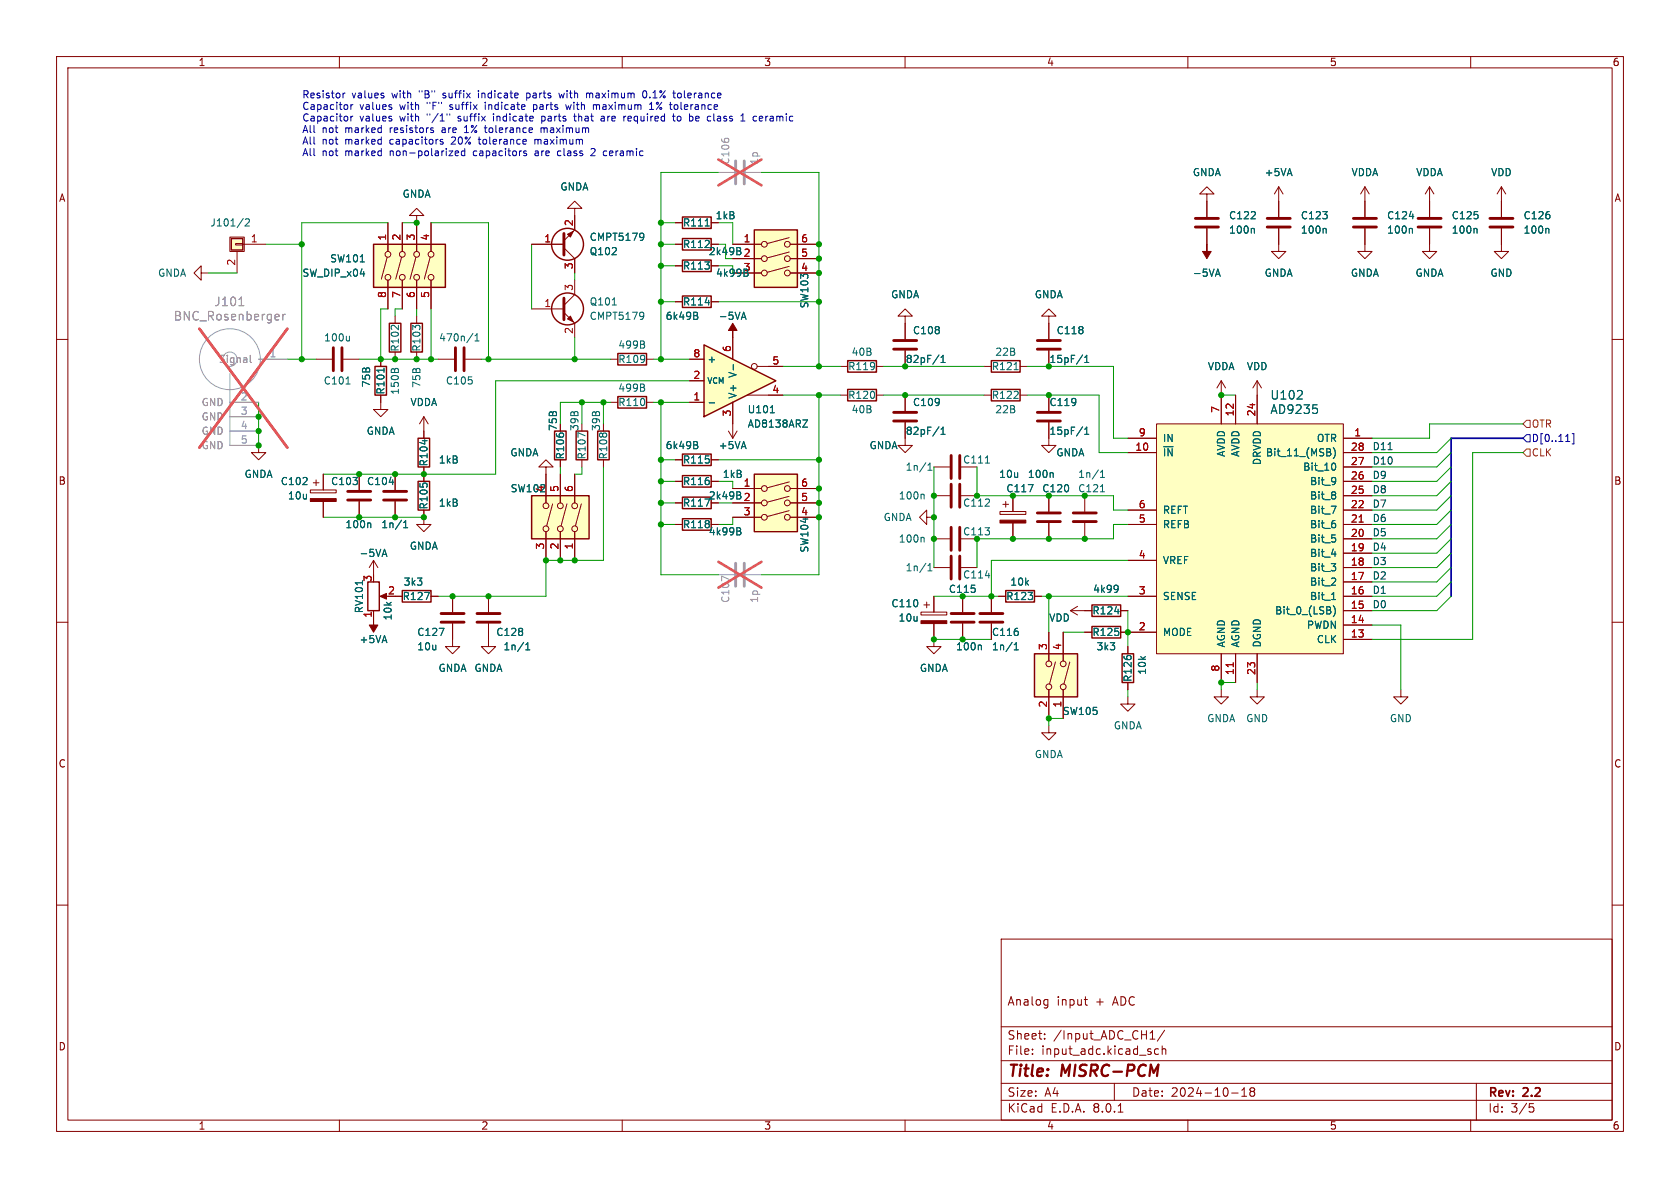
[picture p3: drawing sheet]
<svg xmlns="http://www.w3.org/2000/svg" width="297mm" height="210mm" viewBox="0 0 297 210" stroke-linecap="round" stroke-linejoin="round" font-family="sans-serif">
<g fill="none" stroke="#840000" stroke-width=".18">
<path d="M10 10h277v190h-277zM12 12h273v186h-273zM60 10v2M110 10v2M160 10v2M210 10v2M260 10v2M10 60h2M35.6 48.3v-1.3l-1.3 1.3 1.3 1.2v-1.2h1.2M69.8 55.9v1.3M73.7 55.9v1.3M160 55.9h1.3l-1.3-1.3-1.3 1.3h1.3v4"/>
<path d="M226.1 43.2v1.3h1.2l-1.2 1.2-1.3-1.2h1.3M285 60h2M69.8 62.2v1.3M73.7 62.2v1.3M74.9 73.7l-.7 1.2M74.9 73.7v3.8M74.9 73.7l.8 1.2M148.6 69.9h1.3M148.6 64.8h1.3M154.9 69.9h1.3M154.9 64.8h1.3M160 74.7v4h1.3l-1.3 1.3-1.3-1.3h1.3"/>
<path d="M160 62v2.8M160 69.9v2.7M222.2 67.3l-.7 1.3M222.2 67.3v2.6M222.2 67.3l.8 1.3M74.9 82.6v1.2M96.5 82.6h-1.3l1.3-1.3 1.3 1.3h-1.3v1.2M165.1 82.6h2.8M165.1 87.6h2.8M169.9 87.6h2.8M191.8 87.6v2.8M191.8 92.5v2.8"/>
<path d="M10 110h2M162.8 108.2h4.6v.5h-4.6zM163.3 106.9h1M163.8 106.4v1M165.1 110.2v4.1h1.3l-1.3 1.3-1.3-1.3h1.3M165.1 105.4v2.8M170.2 105.4v2.8M170.2 110.2v2.8M191.8 111.8h1.2M198.1 111.8h1.3M285 110h2M185.4 128.3v1.2h1.3l-1.3 1.3-1.3-1.3h1.3"/>
<path d="M10 160h2M285 160h2M177 166h108v32h-108zM185.1 176.7l.1 .1M185.2 176.7v1.2l-.1 .2M185.2 177.6l-.1 .1M191.7 176.7h.5M192 177.6l.2 .1M60 198v2M110 198v2M160 198v2M177 194.5h108"/>
<path d="M177 191.5h108M177 187.5h108M177 181.5h108M182.5 186.3v.1M182.5 185.5v.1M184.7 183.6v.1M184.7 182.8v.1M197 191.5v3M197.7 196.6h.8M203.3 183.7h.9M203.6 182.4l.1-.2v1.5M204.8 185.5l-.4-.1-.3 .3v.4l.1 .2h.6"/>
<path d="M205.5 185.5l.2-.1 .3 .1 .1 .9M205.5 184.9v1.5M205.9 182.1l-1.3 2M210 198v2M217.7 193.2h1.2M219.5 193.8h.9M219.5 192.7l.5-.4v1.5M221.2 192.9l-.2 .3v.3l.2 .3 .5-.1 .1-.2-.1-.4-.2-.2M221.2 192.9l-.2-.2 .2-.4 .5 .1 .1 .2-.3 .3M221.2 192.9h.3M260 198v2M261 191.5v6.5"/>
<path d="M270.4 195.1h.7M270.5 195.7h.4l.3 .3-.2 .5-.5 .1"/>
</g>
<path d="M68.8 57.2h2.1v5h-2.1zM72.6 57.2h2.1v5h-2.1zM73.9 77.5h2v5.1h-2zM149.9 68.8h5v2.1h-5zM149.9 63.8h5v2h-5zM193 110.7h5.1v2.1h-5.1z" fill="none" stroke="#840000" stroke-width=".25"/>
<path d="M158 61.7h4.1M158 60.2h4.1M158 74.4h4.1M158 72.9h4.1M168.1 80.5v4.1M168.1 85.6v4.1M169.7 80.5v4.1M169.7 85.6v4.1M189.7 92.2h4.1M189.7 90.7h4.1M168.1 110h4.1M168.1 108.5h4.1" fill="none" stroke="#840000" stroke-width=".51"/>
<g fill="none" stroke="#006464" stroke-width=".18">
<path d="M215 48.5h.6M215.3 47.6l.4 1.2M69.3 65.2h.3M69.8 65.2l.2-.1 .4 .1M75.1 77.7v.8M166 62.7l-1.1 1.7M166 75.4l-1.1 1.7M166.4 64.1h.7M166.4 63.2l.3-.4v1.3M166.4 75.9l.3-.4v1.3M166.4 76.8h.7M163.2 87.4l.2 .1v.7"/>
<path d="M164 83.1h.8M164 82.2l.4-.3v1.2M174.2 81.9h.7M194.5 86.9h.8M194.5 84.4h.8M194.5 83.5l.4-.4v1.3M173.3 114l.2 .2v.7"/>
</g>
<g fill="#840000" stroke="#840000" stroke-width=".18">
<path d="M213.4 43.2v1.3h.7l-.7 1.2-.8-1.2h.8z"/>
<path d="M162.8 109.7h4.6v.5h-4.6z"/>
</g>
<path d="M204.5 74.9h33v40.7h-33z" fill="#ffffc2"/>
<g fill="none" stroke="#840000" stroke-width=".18">
<path d="M174 64.8h1.3M174 69.9h1.3M180.3 64.8h1.3M180.3 69.9h1.3M199.4 77.5h5.1M204.5 74.9h33v40.7h-33zM215.9 67.3v7.6M215.9 67.3l-.8 1.3M215.9 67.3l.8 1.3M218.4 69.9v5M222.2 69.9v5M237.5 77.5h5.1"/>
<path d="M163.8 91.4v-1.2l-1.2 1.2 1.2 1.3v-1.3h1.3M199.4 80h5.1M199.4 92.7h5.1M199.4 90.2h5.1M199.4 99.1h5.1M237.5 80h5.1M237.5 97.8h5.1M237.5 95.3h5.1M237.5 92.7h5.1M237.5 90.2h5.1M237.5 87.6h5.1M237.5 85.1h5.1"/>
<path d="M237.5 82.6h5.1M86.4 110.2v4.1h-1.3l1.3 1.3 1.2-1.3h-1.2M86.4 105.4v2.8M176.5 105.4h1.3M182.9 105.4h1.2M189.2 108h3.8M189.2 108l1.3 .7M190.5 107.2l-1.3 .8M198.1 108h1.3M199.4 105.4h5.1M199.4 111.8h5.1M199.4 114.3v1.3"/>
<path d="M215.9 115.6v5.1M218.4 115.6v5.1M222.2 115.6v5.1M237.5 113h5.1M237.5 110.5h5.1M237.5 108h5.1M237.5 105.4h5.1M237.5 102.9h5.1M237.5 100.3h5.1M199.4 120.7v1.2M222.2 121.9v1.3h1.3l-1.3 1.3-1.2-1.3h1.2M247.6 121.9v1.3h1.3l-1.3 1.3-1.2-1.3h1.2"/>
</g>
<g fill="none" stroke="#006464" stroke-width=".18">
<path d="M179.3 65.3h.7M205.7 79h1.7M229.3 70.5h.9M230.2 69.2v.5M232.1 71.6h.8M232.8 72.2l.1 .2-.1 .6M235.2 80l.1 .2-.1 .3M235.2 79.4v.4M235.7 79.1a1.46 1.46 0 0 1 0 2M235.3 99.6h.8l-.4 .5M235.3 89.5h.9l-.6 1.2M235.4 97.9h.8"/>
<path d="M235.5 94.6h.6M235.8 81.9a.79 .79 0 0 1 0 1.2M236 84.5h.1a1.07 1.07 0 0 1-.1 1M236 95.1l.1 .2-.1 .5M236.1 87.1v.3M236.1 87.6v.5M236.1 92.6v.6M236.1 84.9l-.1 .2M92.9 114.9h.8M92.9 114l.4-.4v1.3M197.1 108.1h.7M197.4 103.4l.2 .2a1.07 1.07 0 0 1-.1 1"/>
<path d="M197.7 104l-.3 .2M235.4 106h.7M235.7 107.1a1.46 1.46 0 0 1 0 1.9M236 102.2l.1 .2v.3l-.8 .7h.8M236.1 100.2v.6"/>
</g>
<path d="M240.3 92.3h.7M218 117.1v.8" fill="none" stroke="#a90000" stroke-width=".18"/>
<path d="M175.3 63.8h5v2h-5zM175.3 68.8h5v2.1h-5zM177.8 104.4h5.1v2h-5.1zM193 106.9h5.1v2.1h-5.1zM198.4 115.6h2v5.1h-2z" fill="none" stroke="#840000" stroke-width=".25"/>
<path d="M84.3 110h4.1M84.3 108.5h4.1" fill="none" stroke="#840000" stroke-width=".51"/>
<path d="M124.5 61l12.7 6.3-12.7 6.4z" fill="#ffffc2"/>
<g fill="none" stroke="#840000" stroke-width=".18">
<path d="M241.3 33l-.8 1.3M241.3 33v2.6M241.3 33l.8 1.3M252.7 35.6v2.8M265.4 33l-.7 1.3M265.4 33v2.6M265.4 33l.8 1.3M129.5 59.7v3.8M241.3 43.2v1.3h1.3l-1.3 1.2-1.3-1.2h1.3M252.7 40.4v2.8M265.4 43.2v1.3h1.3l-1.3 1.2-1.2-1.2h1.2M107.9 71.1h1.3"/>
<path d="M107.9 63.5h1.3M114.3 71.1h1.3M114.3 63.5h1.3M121.9 71.1h2.6M121.9 67.3h2.6M121.9 63.5h2.6M129.5 71.1v3.8M132.1 69.9h6.3M133.9 64.8h4.5"/>
<circle cx="133.4" cy="64.8" r=".51"/>
</g>
<path d="M109.2 70.1h5.1v2h-5.1zM109.2 62.5h5.1v2h-5.1zM124.5 61l12.7 6.3-12.7 6.4z" fill="none" stroke="#840000" stroke-width=".25"/>
<path d="M260.9 40.4l.2 .2v.6M113.8 68.6l.2 .1-.2 .4M113.8 60.9l.2 .2-.2 .4M113.8 68v.4M113.8 60.4v.4M125.4 71.2h.9M129.6 64.4v1M136.2 73h.7M141.9 74.2h.9l-.9 1.3h.9" fill="none" stroke="#006464" stroke-width=".18"/>
<path d="M250.7 38.6h4.1M250.7 40.1h4.1" fill="none" stroke="#840000" stroke-width=".51"/>
<path d="M94 87.6h10.1v7.7h-10.1z" fill="#ffffc2"/>
<g fill="none" stroke="#840000" stroke-width=".18">
<path d="M241.3 35.6v2.8M252.7 33l-.7 1.3M252.7 33v2.6M252.7 33l.8 1.3M265.4 35.6v2.8M241.3 40.4v2.8M252.7 43.2v1.3h1.3l-1.3 1.2-1.2-1.2h1.2M265.4 40.4v2.8M77.5 63.5h2.8M82.3 63.5h2.8M96.5 83.8v5.1M96.5 94v5.1"/>
<path d="M97.7 89.1l-1.1 3.9M99.1 81.3v1.3M99.1 83.8v5.1M99.1 94v5.1M100.2 89.1l-1 3.9M101.6 83.8v5.1M101.6 94v5.1M102.8 89.1l-1.1 3.9M176.8 90.4h4.6v.5h-4.6zM177.3 89.2h1M177.8 88.6v1.1M179.1 87.6v2.8"/>
<path d="M179.1 92.5v2.8M185.4 87.6v2.8M185.4 92.5v2.8M199.4 123.2v1.3h1.3l-1.3 1.2-1.3-1.2h1.3M215.9 121.9v1.3h1.3l-1.3 1.3-1.3-1.3h1.3"/>
<circle cx="96.5" cy="93.5" r=".51"/>
<circle cx="96.5" cy="89.4" r=".51"/>
<circle cx="99.1" cy="93.5" r=".51"/>
<circle cx="99.1" cy="89.4" r=".51"/>
<circle cx="101.6" cy="89.4" r=".51"/>
<circle cx="101.6" cy="93.5" r=".51"/>
</g>
<path d="M98 76.2h2.1v5.1h-2.1zM94 87.6h10.1v7.7h-10.1z" fill="none" stroke="#840000" stroke-width=".25"/>
<path d="M239.3 38.6h4M263.4 38.6h4.1M239.3 40.1h4M263.4 40.1h4.1M80.5 61.5v4M82 61.5v4M183.4 92.2h4.1M183.4 90.7h4.1" fill="none" stroke="#840000" stroke-width=".51"/>
<path d="M249.2 38.3h.7M83.6 58.9l-1.1 1.7M84 59.4l.3-.4v1.3M249.5 40.4l.2 .2v.6M273.6 40.4l.2 .2v.6M84 60.3h.7M181.8 85.7h.8l-.5 1.2M186 83.6l.2 .1v.7" fill="none" stroke="#006464" stroke-width=".18"/>
<path d="M176.8 91.9h4.6v.6h-4.6z" fill="#840000" stroke="#840000" stroke-width=".18"/>
<path d="M182.9 115.6h7.6v7.6h-7.6z" fill="#ffffc2"/>
<g fill="none" stroke="#840000" stroke-width=".18">
<path d="M213.4 34.3h1.2l-1.2-1.3-1.3 1.3h1.3v4.1M226.1 33v5.4M226.1 33l-.8 1.3M226.1 33l.7 1.3M185.4 55.9h1.3l-1.3-1.3-1.3 1.3h1.3v4M213.4 40.4v2.8M226.1 40.4v2.8M67.3 71.1v1.3h1.3l-1.3 1.3-1.3-1.3h1.3M185.4 74.7v4h1.3l-1.3 1.3-1.3-1.3h1.3M185.4 62v2.8M185.4 69.9v2.7M66 99.1l-.7 1.2"/>
<path d="M66 99.1v2.5M66 99.1l.8 1.2M69.8 83.8v2.8M69.8 88.6v2.8M74.9 90.2v2.5h1.3l-1.3 1.3-1.2-1.3h1.2M74.9 83.8v1.3M102.9 81.3v1.3M165.1 95.3h2.8M66 108v1.2M67.6 105.4h1M69.8 105.4h1.3M76.2 105.4h1.3"/>
<path d="M80 110.2v4.1h-1.3l1.3 1.3 1.3-1.3h-1.3M80 105.4v2.8M165.1 100.3h2.8M169.9 100.3h2.8M175.3 105.4v2.8M175.3 110.2v2.8M185.4 111.8v5M186.6 117l-1.1 3.9M188 111.8v5M189.1 117l-1 3.9M185.4 121.9v5.1M188 121.9v5.1"/>
<circle cx="185.4" cy="117.3" r=".51"/>
<circle cx="188" cy="117.3" r=".51"/>
<circle cx="185.4" cy="121.4" r=".51"/>
<circle cx="188" cy="121.4" r=".51"/>
</g>
<path d="M101.9 76.2h2v5.1h-2zM73.9 85.1h2v5.1h-2zM65 102.9h2.1v5.1h-2.1zM71.1 104.4h5.1v2h-5.1zM182.9 115.6h7.6v7.6h-7.6z" fill="none" stroke="#840000" stroke-width=".25"/>
<g fill="none" stroke="#840000" stroke-width=".51">
<path d="M211.3 38.6h4.1M224 38.6h4.1M211.3 40.1h4.1M224 40.1h4.1M183.4 74.4h4.1M183.4 72.9h4.1M183.4 61.7h4.1M183.4 60.2h4.1M67.8 88.4h4.1M67.8 86.9h4.1M168.1 93.2v4.1M168.1 98.3v4.1"/>
<path d="M169.7 93.2v4.1M169.7 98.3v4.1M78 110h4M78 108.5h4M173.2 110h4.1M173.2 108.5h4.1"/>
</g>
<g fill="none" stroke="#006464" stroke-width=".18">
<path d="M221.6 40.4l.2 .2v.6M234.3 40.4l.2 .2v.6M103.4 77l-1.2-.5v.8M191.4 75.4l-1.1 1.7M191.4 62.7l-1.1 1.7M191.8 76.8h.7M191.8 63.2l.3-.4v1.3M191.8 75.9l.3-.4v1.3M191.8 64.1h.7M67.7 98h.6M68 97.1l.4 1.3M68.8 85.2h.8"/>
<path d="M71.4 93.3h.7M71.4 92.4l.3-.4v1.3M163.2 95l.2 .2v.6M75.1 104.7h.8l-.5 1.3M77.6 111.1h.9l-.6 1.2M164 100.9h.8M164 100l.4-.4v1.3M174.2 101.8h.8M179.3 114.9h.7M179.3 114l.4-.4v1.3"/>
</g>
<g fill="#840000" stroke="#840000" stroke-width=".18">
<path d="M67.2 105.4l1.1-.5v1z"/>
<path d="M66 109.2v1.3h.8l-.8 1.3-.7-1.3h.7z"/>
</g>
<path d="M133.3 40.6h7.7v10.2h-7.7z" fill="#ffffc2"/>
<g fill="none" stroke="#840000" stroke-width=".18">
<path d="M129.5 43.2h5.1M129.5 45.7h5.1M129.5 48.3h5.1M139.5 47.1l-3.9 1M139.5 44.6l-3.9 1M139.5 42l-3.9 1.1M139.7 43.2h5.1M139.7 45.7h5.1M139.7 48.3h5.1"/>
<circle cx="135.1" cy="43.2" r=".51"/>
<circle cx="135.1" cy="48.3" r=".51"/>
<circle cx="135.1" cy="45.7" r=".51"/>
<circle cx="139.2" cy="48.3" r=".51"/>
<circle cx="139.2" cy="43.2" r=".51"/>
<circle cx="139.2" cy="45.7" r=".51"/>
</g>
<path d="M133.3 40.6h7.7v10.2h-7.7z" fill="none" stroke="#840000" stroke-width=".25"/>
<path d="M129.5 57.2l.8 1.2h-.8v1.3v-1.3h-.7z" fill="#840000" stroke="#840000" stroke-width=".18"/>
<path d="M131.2 56.1h.6M131.5 55.2l.4 1.3" fill="none" stroke="#006464" stroke-width=".18"/>
<path d="M133.3 83.8h7.7v10.2h-7.7z" fill="#ffffc2"/>
<g fill="none" stroke="#840000" stroke-width=".18">
<path d="M73.7 38.1h-1.3l1.3-1.3 1.2 1.3h-1.2v1.3M101.6 36.8h-1.3l1.3-1.2 1.3 1.2h-1.3v3.8l-1.9 1.9M119.4 39.4h1.2M125.7 39.4h1.3M94 54.6h5.7M94 43.2h5.7M99.7 55.2l1.9 2v2.5M99.7 43.8l1.9 1.9v2.6M101.6 49.5v2.6l-1.9 1.9M119.4 53.3h1.2M119.4 43.2h1.2M125.7 53.3h1.3"/>
<path d="M125.7 43.2h1.3M129.5 86.4h5.1M129.5 88.9h5.1M129.5 91.4h5.1M139.5 90.3l-3.9 1M139.5 87.7l-3.9 1.1M139.5 85.2l-3.9 1M139.7 86.4h5.1M139.7 88.9h5.1M139.7 91.4h5.1"/>
<circle cx="135.1" cy="91.4" r=".51"/>
<circle cx="135.1" cy="88.9" r=".51"/>
<circle cx="135.1" cy="86.4" r=".51"/>
<circle cx="139.2" cy="91.4" r=".51"/>
<circle cx="139.2" cy="88.9" r=".51"/>
<circle cx="139.2" cy="86.4" r=".51"/>
</g>
<g fill="none" stroke="#840000" stroke-width=".25">
<path d="M120.6 38.4h5.1v2h-5.1zM120.6 52.3h5.1v2.1h-5.1zM120.6 42.2h5.1v2h-5.1zM133.3 83.8h7.7v10.2h-7.7z"/>
<circle cx="100.3" cy="43.2" r="2.82"/>
<circle cx="100.3" cy="54.6" r="2.82"/>
</g>
<path d="M124.7 39.9h.7M108.2 53.9h.8M113.6 55.2l.1 .1a1.07 1.07 0 0 1-.1 1M113.6 41.2l.1 .1a1.07 1.07 0 0 1-.1 1.1M113.8 55.7l-.2 .3M113.8 41.8l-.2 .2M123.1 55.2l.2 .2-.2 .4 .3 .2-.1 .3-.2 .2M124.7 53.5h.8" fill="none" stroke="#006464" stroke-width=".18"/>
<path d="M99.7 52.7v3.8M99.7 41.3v3.8" fill="none" stroke="#840000" stroke-width=".51"/>
<g fill="#840000" stroke="#840000" stroke-width=".18">
<path d="M100.3 56.4l.5-.5 .5 1z"/>
<path d="M100.3 41.4l1-.5-.5 1z"/>
</g>
<path d="M130 28.4v4.1M131.6 28.4v4.1" fill="none" stroke="#a1a1a1" stroke-width=".51"/>
<path d="M127 30.5h2.8M131.8 30.5h2.8" fill="none" stroke="#a1a1a1" stroke-width=".18"/>
<path d="M127 28.2l7.6 4.6M134.6 28.2l-7.6 4.6" fill="none" stroke="#e75356" stroke-width=".46"/>
<path d="M66 43.2h12.7v7.6h-12.7z" fill="#ffffc2"/>
<g fill="none" stroke="#840000" stroke-width=".18">
<path d="M68.6 39.4v5.1M71.1 39.4v5.1M73.7 39.4v5.1M76.2 39.4v5.1M68.5 45.5l-1.1 3.9M68.6 49.5v5.1M71 45.5l-1 3.9M71.1 49.5v5.1M73.5 45.5l-1 3.9M73.7 49.5v5.1M76 45.5l-1 3.9M76.2 49.5v5.1"/>
<path d="M119.4 47h1.2M125.7 47h1.3"/>
<circle cx="68.6" cy="49" r=".51"/>
<circle cx="68.6" cy="45" r=".51"/>
<circle cx="71.1" cy="45" r=".51"/>
<circle cx="71.1" cy="49" r=".51"/>
<circle cx="73.7" cy="45" r=".51"/>
<circle cx="73.7" cy="49" r=".51"/>
<circle cx="76.2" cy="49" r=".51"/>
<circle cx="76.2" cy="45" r=".51"/>
</g>
<path d="M66 43.2h12.7v7.6h-12.7zM120.6 46h5.1v2h-5.1z" fill="none" stroke="#840000" stroke-width=".25"/>
<path d="M63.7 46.3h.7M132.3 48.6l-.3 .2" fill="none" stroke="#006464" stroke-width=".18"/>
<g fill="none" stroke="#a1a1a1" stroke-width=".18">
<path d="M40.6 66v12.7h5.1M40.6 71.1h5.1M40.6 73.7h5.1M40.6 76.2h5.1M45.7 63.5h5.1"/>
<circle cx="40.6" cy="63.5" r="5.4"/>
<circle cx="40.6" cy="63.5" r="1.27"/>
</g>
<path d="M42.2 54h.9M49.3 55.6v.3l-.7 .2M50 55.6v1M50.4 55.6h-.3l-.1 .3M44.2 62.8v1.1l.2 .2" fill="none" stroke="#989898" stroke-width=".18"/>
<path d="M35.3 58.1l15.5 21M50.8 58.1l-15.5 21" fill="none" stroke="#e75356" stroke-width=".46"/>
<path d="M40.9 42.2h2v2h-2z" fill="#ffffc2"/>
<g fill="none" stroke="#840000" stroke-width=".18">
<path d="M68.6 39.4v5.1M71.1 39.4v5.1M73.7 39.4v5.1M76.2 39.4v5.1M101.6 38.1v2.5M119.4 39.4h1.2M125.7 39.4h1.3M213.4 35.6v2.8M226.1 35.6v2.8M241.3 35.6v2.8M252.7 35.6v2.8M265.4 35.6v2.8"/>
<path d="M40.6 41.9h2.6v2.6h-2.6zM41.7 43.1h1.2v.2h-1.2zM41.9 44.5v3.8M42.9 43.2h4.1M68.6 49.5v5.1M71.1 49.5v5.1M73.7 49.5v5.1M76.2 49.5v5.1M94 43.2h5.7M101.6 45.7v2.6M119.4 43.2h1.2M119.4 53.3h1.2"/>
<path d="M119.4 47h1.2M125.7 43.2h1.3M125.7 53.3h1.3M125.7 47h1.3M129.5 43.2h5.1M129.5 59.7v3.8M129.5 45.7h5.1M129.5 48.3h5.1M139.7 43.2h5.1M139.7 45.7h5.1M139.7 48.3h5.1M160 57.2v2.7"/>
<path d="M185.4 57.2v2.7M213.4 40.4v2.8M226.1 40.4v2.8M241.3 40.4v2.8M252.7 40.4v2.8M265.4 40.4v2.8M45.7 78.7v1.3h1.3l-1.3 1.3-1.3-1.3h1.3M55.9 63.5h2.8M60.7 63.5h2.8M67.3 63.5v1.3M67.3 69.9v1.2M74.9 76.2v1.3"/>
<path d="M121.9 63.5h2.6M121.9 71.1h2.6M121.9 67.3h2.6M128.8 76.2l.7 1.3M129.5 71.1v6.4M130.3 76.2l-.8 1.3M135.9 69.9h2.5M135.9 64.8h2.5M160 62v2.8M160 69.9v2.7M160 74.7v2.8M185.4 62v2.8"/>
<path d="M185.4 69.9v2.7M185.4 74.7v2.8M199.4 77.5h5.1M215.9 69.9v5M218.4 69.9v5M222.2 69.9v5M237.5 77.5h5.1M54.9 86.6h4.5v.5h-4.5zM55.4 85.3h1M55.9 84.8v1.1M57.1 83.8v2.8M57.1 88.6v2.8"/>
<path d="M63.5 83.8v2.8M63.5 88.6v2.8M69.8 83.8v2.8M69.8 88.6v2.8M74.9 82.6v2.5M74.9 90.2v1.2M96.5 83.8v5.1M96.5 94v5.1M99.1 81.3v1.3M99.1 83.8v5.1M99.1 94v5.1M101.6 83.8v5.1"/>
<path d="M101.6 94v5.1M106.7 81.3v1.3M119.4 85.1h1.2M119.4 81.3h1.2M119.4 88.9h1.2M119.4 92.7h1.2M125.7 85.1h1.3M125.7 81.3h1.3M125.7 92.7h1.3M129.5 88.9h5.1M129.5 86.4h5.1M129.5 91.4h5.1"/>
<path d="M139.7 88.9h5.1M139.7 86.4h5.1M139.7 91.4h5.1M179.1 87.6v2.8M179.1 92.5v2.8M185.4 87.6v2.8M185.4 92.5v2.8M199.4 92.7h5.1M199.4 80h5.1M199.4 90.2h5.1M199.4 99.1h5.1M237.5 85.1h5.1"/>
<path d="M237.5 92.7h5.1M237.5 80h5.1M237.5 97.8h5.1M237.5 95.3h5.1M237.5 90.2h5.1M237.5 87.6h5.1M237.5 82.6h5.1M66 108v1.2M69.8 105.4h1.3M76.2 105.4h1.3M80 105.4v2.8M80 110.2v2.8"/>
<path d="M86.4 105.4v2.8M86.4 110.2v2.8M165.1 105.4v2.8M165.1 110.2v2.8M170.2 105.4v2.8M170.2 110.2v2.8M175.3 105.4v2.8M175.3 110.2v2.8M176.5 105.4h1.3M182.9 105.4h1.2M185.4 111.8v5M188 111.8v5"/>
<path d="M191.8 108h1.2M191.8 111.8h1.2M198.1 108h1.3M198.1 111.8h6.4M199.4 105.4h5.1M199.4 114.3v1.3M215.9 115.6v5.1M218.4 115.6v5.1M222.2 115.6v5.1M237.5 113h5.1M237.5 110.5h5.1M237.5 108h5.1"/>
<path d="M237.5 105.4h5.1M237.5 102.9h5.1M237.5 100.3h5.1M185.4 121.9v5.1M188 121.9v5.1M199.4 120.7v1.2"/>
</g>
<path d="M40.9 42.2h2v2h-2zM66.3 64.8h2v5.1h-2zM105.7 76.2h2v5.1h-2zM120.6 84.1h5.1v2h-5.1zM120.6 80.3h5.1v2h-5.1zM120.6 87.9h5.1v2h-5.1zM120.6 91.7h5.1v2h-5.1z" fill="none" stroke="#840000" stroke-width=".25"/>
<g fill="none" stroke="#006464" stroke-width=".18">
<path d="M43 38.6l-1.1 1.7M43.4 38.8l.5-.1 .2 .3-.8 .9h.8M124.7 39.9h.7M249.2 38.3h.7M61.8 59.4v.9M63.7 46.3h.7M113.6 41.2l.1 .1a1.07 1.07 0 0 1-.1 1.1M113.8 41.8l-.2 .2M123.1 55.2l.2 .2-.2 .4 .3 .2-.1 .3-.2 .2M124.7 53.5h.8M131.2 56.1h.6M131.5 55.2l.4 1.3"/>
<path d="M132.3 48.6l-.3 .2M215 48.5h.6M215.3 47.6l.4 1.2M221.6 40.4l.2 .2v.6M234.3 40.4l.2 .2v.6M249.5 40.4l.2 .2v.6M260.9 40.4l.2 .2v.6M273.6 40.4l.2 .2v.6M61.2 67.9h.7M61.8 60.1l-.2 .2M67.9 65.1v.7M75.1 77.7v.8"/>
<path d="M123.1 78l.2 .3-.2 .4 .3 .2-.1 .3-.2 .1M125.4 71.2h.9M129.6 64.4v1M136.2 73h.7M141.9 74.2h.9l-.9 1.3h.9M166 62.7l-1.1 1.7M166 75.4l-1.1 1.7M166.4 64.1h.7M166.4 63.2l.3-.4v1.3M166.4 75.9l.3-.4v1.3M166.4 76.8h.7M191.4 75.4l-1.1 1.7"/>
<path d="M191.4 62.7l-1.1 1.7M191.8 64.1h.7M191.8 76.8h.7M191.8 63.2l.3-.4v1.3M191.8 75.9l.3-.4v1.3M205.7 79h1.7M229.3 70.5h.9M230.2 69.2v.5M232.1 71.6h.8M232.8 72.2l.1 .2-.1 .6M235.2 80l.1 .2-.1 .3M235.2 79.4v.4"/>
<path d="M235.7 79.1a1.46 1.46 0 0 1 0 2M65.4 92.4l.1 .2v.7M67.7 98h.6M68 97.1l.4 1.3M68.8 85.2h.8M71.4 93.3h.7M71.4 92.4l.3-.4v1.3M124.6 88.2h.9l-.6 1.3M130.7 93.3l.2 .2-.2 .4 .3 .2-.1 .3-.2 .2M181.8 85.7h.8l-.5 1.2M186 83.6l.2 .1v.7M235.3 99.6h.8l-.4 .5"/>
<path d="M235.3 89.5h.9l-.6 1.2M235.4 97.9h.8M235.5 94.6h.6M235.8 81.9a.79 .79 0 0 1 0 1.2M236 84.5h.1a1.07 1.07 0 0 1-.1 1M236 95.1l.1 .2-.1 .5M236.1 87.1v.3M236.1 87.6v.5M236.1 92.6v.6M236.1 84.9l-.1 .2M75.1 104.7h.8l-.5 1.3M77.6 111.1h.9l-.6 1.2"/>
<path d="M92.9 114.9h.8M92.9 114l.4-.4v1.3M173.3 114l.2 .2v.7M179.3 114.9h.7M179.3 114l.4-.4v1.3M197.1 108.1h.7M197.4 103.4l.2 .2a1.07 1.07 0 0 1-.1 1M197.7 104l-.3 .2M235.4 106h.7M235.7 107.1a1.46 1.46 0 0 1 0 1.9M236 102.2l.1 .2v.3l-.8 .7h.8M236.1 100.2v.6"/>
</g>
<path d="M54.9 88.1h4.5v.5h-4.5z" fill="#840000" stroke="#840000" stroke-width=".18"/>
<path d="M58.9 61.5v4M60.5 61.5v4M61.5 88.4h4M61.5 86.9h4" fill="none" stroke="#840000" stroke-width=".51"/>
<path d="M130 99.6v4M131.6 99.6v4" fill="none" stroke="#a1a1a1" stroke-width=".51"/>
<path d="M40.6 71.1h5.1M40.6 73.7h5.1M40.6 76.2h5.1M40.6 78.7h5.1M45.7 63.5h5.1M127 101.6h2.8M131.8 101.6h2.8" fill="none" stroke="#a1a1a1" stroke-width=".18"/>
<path d="M42.2 54h.9M49.3 55.6v.3l-.7 .2M50 55.6v1M50.4 55.6h-.3l-.1 .3M44.2 62.8v1.1l.2 .2M128.8 102.4l-1.2-.5v.8" fill="none" stroke="#989898" stroke-width=".18"/>
<path d="M35.3 58.1l15.5 21M50.8 58.1l-15.5 21M127 99.3l7.6 4.6M134.6 99.3l-7.6 4.6" fill="none" stroke="#e75356" stroke-width=".46"/>
<path d="M269.9 74.3h.6v1.3h-.6l-.7-.7zM269.2 80l.7-.6h.6v1.2h-.6z" fill="none" stroke="#725600" stroke-width=".18"/>
<path d="M269.2 77.5l.7-.7h.6v1.3h-.6zM276.8 78h.7M277.9 76.7h.3v1.8h-.3" fill="none" stroke="#000084" stroke-width=".18"/>
<path d="M245.4 79.5h.7" fill="none" stroke="#0f0f0f" stroke-width=".18"/>
<g fill="none" stroke="#0000c2" stroke-width=".18">
<path d="M60.6 16.5v.8M61 16.5l-.4 .2M62 18.5v.8M62.4 18.5l-.4 .2M67.8 16.9v.3M69.2 19v.3M84.6 16v.2M84.6 16.5v.8M85.8 18.1v.1M85.8 18.5v.8M93.1 16.5v1.2M93.1 17.2l.4 .1"/>
<path d="M93.5 16.5h-.4M94.3 18.5v1.3M94.3 19.3h.4M94.7 18.5l-.4 .1M98.8 16.5l.2 .8 .3-.6 .2 .6M100 18.5l.2 .8 .3-.6 .2 .6M103.7 16.6l.4-.1 .1 .1M103.7 16.5v.8M104.2 16.6v.7M104.4 16.5l-.2 .1M104.9 18.6l.4-.1 .1 .2M104.9 18.5v.8"/>
<path d="M105.4 18.7v.6M105.6 18.5l-.2 .2M113.7 16.2l.2-.2a.68 .68 0 0 1 .5 .7 .68 .68 0 0 1-.5 .6l-.2-.1-.1-.4zM114.8 19.3h.7M114.8 18.4l.4-.3v1.2M119.3 19.3h.3M119.6 18.5l-.3 .1M120.2 16.5h-.3l-.1 .2v.5l.4 .1M62 20.5v.9M62.4 20.5l-.4 .3M69.2 21v.3M76.3 23l.3 .1 .1 .2-.2 .1h-.3"/>
<path d="M76.3 22.6l.3 .1M78.3 24.7l-.3-.1-.2 .2 .1 .2 .4 .1v.3h-.5M79 20.1v.3M79.5 20.1v.3M80.5 27.1l.6-.1-.1-.3h-.3l-.2 .2v.6h.5M82.1 23.4h.7M82.2 26.7h-.4l-.2 .2 .1 .6h.5M82.2 26.3v1.2M82.3 22.3l-.2 .2M84.5 24.6h.5M84.7 24.2l.1 1.2M85.6 22.6h.5"/>
<path d="M85.9 23.4h.2M87.2 20.1v.1M87.2 20.5v.9M92.7 27.1l.4 .1v.1l-.2 .2h-.2M92.7 26.7h.4M94.6 24.6v.9M94.7 27l-.1 .2 .1 .3M94.7 26.7h-.1M94.9 24.6l-.3 .2M95.7 22.7l.3-.1 .2 .2M95.7 22.6v.8M95.8 20.5v1.3"/>
<path d="M95.8 21.3l.3 .1M96.1 20.5l-.3 .1M99 26.7h-.2l-.2 .2v.5l.4 .1M101.4 20.5h.5M101.6 20.1v1.1l.3 .2M105.1 26.3h-.4l-.2 .1M105.1 26.8l-.7 .7h.8M106.3 20.6h.5v.8M106.8 20.8l-.4 .1-.2 .2 .2 .3 .4-.1M106.9 26.7h.4M107.3 27.5h-.4M110.5 20.5h.2"/>
<path d="M111.4 20.5h-.2l-.2 .2 .1 .6 .3 .1M111.6 20.8l-.6 .2M118.9 20.5h.5M119.1 20.1v1.1l.3 .2M120.1 20.5l-.3 .1-.1 .2 .1 .5 .3 .1M123.4 20.5h-.2l-.2 .2v.6l.4 .1M123.6 20.8l-.6 .2M126.2 21.2l.2 .2M134.4 20.5l.4 .1v.2l-.6 .2M134.8 21.3l-.4 .1"/>
</g>
<path d="M269.2 77.5h-12.7v27.9" fill="none" stroke="#000084" stroke-width=".3"/>
<g fill="none" stroke="#009600" stroke-width=".18">
<path d="M68.6 39.4h-15.3v24.1M71.1 39.4h2.6M76.2 39.4h10.2v24.1M116.8 39.4h2.6M127 30.5h-10.2v33M129.5 39.4v3.8M134.6 30.5h10.2v34.3M36.8 48.3h5.1M47 43.2h6.3M68.6 54.6h-1.3v8.9M71.1 54.6h-1.3v1.3M73.7 54.6v1.3"/>
<path d="M76.2 54.6v8.9M94 43.2v11.4M101.6 48.3v1.2M101.6 59.7v3.8M116.8 43.2h2.6M116.8 53.3h2.6M116.8 47h2.6M127 43.2h1.3v2.5M127 47h2.5v1.3M127 53.3h17.8M45.7 71.1v7.6M50.8 63.5h5.1"/>
<path d="M63.5 63.5h14M85.1 63.5h22.8M102.9 71.1v3.8M106.7 71.1v3.8M107.9 71.1h-8.8v3.8M115.6 71.1h6.3M115.6 63.5h6.3M116.8 71.1v30.5h10.2M121.9 67.3h-34.3v16.5h-30.5M138.4 64.8h10.2M138.4 69.9h10.2M144.8 69.9v31.7h-10.2"/>
<path d="M156.2 64.8h17.8M156.2 69.9h17.8M181.6 69.9h12.7v10.1h5.1M181.6 64.8h15.2v12.7h2.6M215.9 69.9h2.5M256.5 77.5l-2.5 2.5h-11.4M269.2 74.9h-16.5v2.6h-10.1M57.1 91.4h17.8M99.1 82.6v1.2M102.9 82.6v1.2h-1.3M106.7 82.6v16.5h-10.2v6.3h-19M116.8 92.7h2.6"/>
<path d="M116.8 85.1h2.6M116.8 81.3h2.6M116.8 88.9h2.6M127 85.1h2.5v1.3M127 81.3h17.8M129.5 91.4v1.3h-2.5M165.1 82.6v17.7M172.7 82.6v5h24.1v2.6h2.6M199.4 92.7h-2.6v2.6h-24.1v5M199.4 99.1h-24.1v6.3M256.5 92.7l-2.5 2.6h-11.4M256.5 85.1l-2.5 2.5h-11.4"/>
<path d="M256.5 87.6l-2.5 2.6h-11.4M256.5 90.2l-2.5 2.5h-11.4M256.5 80l-2.5 2.6h-11.4M256.5 82.6l-2.5 2.5h-11.4M256.5 97.8l-2.5 2.5h-11.4M256.5 95.3l-2.5 2.5h-11.4M269.2 80h-8.9v33h-17.7M165.1 105.4h11.4M165.1 113h10.2M184.1 105.4h15.3M185.4 105.4v6.4M188 111.8h3.8"/>
<path d="M199.4 108v6.3M242.6 110.5h5v11.4M256.5 102.9l-2.5 2.5h-11.4M256.5 105.4l-2.5 2.6h-11.4M256.5 100.3l-2.5 2.6h-11.4M188 127h-2.6v1.3M199.4 121.9v1.3M218.4 120.7h-2.5v1.2M222.2 120.7v1.2"/>
</g>
<path d="M240.3 92.3h.7M218 117.1v.8" fill="none" stroke="#a90000" stroke-width=".18"/>
<g fill="#009600" stroke="#009600" stroke-width=".18">
<circle cx="144.8" cy="91.4" r=".46"/>
<circle cx="144.8" cy="88.9" r=".46"/>
<circle cx="144.8" cy="86.4" r=".46"/>
<circle cx="144.8" cy="64.8" r=".46"/>
<circle cx="165.1" cy="87.6" r=".46"/>
<circle cx="144.8" cy="45.7" r=".46"/>
<circle cx="144.8" cy="48.3" r=".46"/>
<circle cx="144.8" cy="43.2" r=".46"/>
<circle cx="144.8" cy="53.3" r=".46"/>
<circle cx="144.8" cy="69.9" r=".46"/>
<circle cx="144.8" cy="81.3" r=".46"/>
<circle cx="191.8" cy="87.6" r=".46"/>
<circle cx="185.4" cy="87.6" r=".46"/>
<circle cx="215.9" cy="120.7" r=".46"/>
<circle cx="199.4" cy="111.8" r=".46"/>
<circle cx="215.9" cy="69.9" r=".46"/>
<circle cx="170.2" cy="113" r=".46"/>
<circle cx="175.3" cy="105.4" r=".46"/>
<circle cx="165.1" cy="91.4" r=".46"/>
<circle cx="165.1" cy="95.3" r=".46"/>
<circle cx="172.7" cy="95.3" r=".46"/>
<circle cx="172.7" cy="87.6" r=".46"/>
<circle cx="165.1" cy="113" r=".46"/>
<circle cx="170.2" cy="105.4" r=".46"/>
<circle cx="160" cy="69.9" r=".46"/>
<circle cx="185.4" cy="69.9" r=".46"/>
<circle cx="185.4" cy="64.8" r=".46"/>
<circle cx="179.1" cy="87.6" r=".46"/>
<circle cx="179.1" cy="95.3" r=".46"/>
<circle cx="185.4" cy="105.4" r=".46"/>
<circle cx="191.8" cy="95.3" r=".46"/>
<circle cx="185.4" cy="95.3" r=".46"/>
<circle cx="185.4" cy="127" r=".46"/>
<circle cx="101.6" cy="63.5" r=".46"/>
<circle cx="102.9" cy="71.1" r=".46"/>
<circle cx="73.7" cy="63.5" r=".46"/>
<circle cx="73.7" cy="39.4" r=".46"/>
<circle cx="74.9" cy="83.8" r=".46"/>
<circle cx="69.8" cy="63.5" r=".46"/>
<circle cx="76.2" cy="63.5" r=".46"/>
<circle cx="86.4" cy="63.5" r=".46"/>
<circle cx="96.5" cy="99.1" r=".46"/>
<circle cx="101.6" cy="99.1" r=".46"/>
<circle cx="99.1" cy="99.1" r=".46"/>
<circle cx="86.4" cy="105.4" r=".46"/>
<circle cx="116.8" cy="71.1" r=".46"/>
<circle cx="80" cy="105.4" r=".46"/>
<circle cx="69.8" cy="91.4" r=".46"/>
<circle cx="69.8" cy="83.8" r=".46"/>
<circle cx="74.9" cy="91.4" r=".46"/>
<circle cx="116.8" cy="53.3" r=".46"/>
<circle cx="116.8" cy="63.5" r=".46"/>
<circle cx="116.8" cy="43.2" r=".46"/>
<circle cx="116.8" cy="47" r=".46"/>
<circle cx="116.8" cy="39.4" r=".46"/>
<circle cx="45.7" cy="76.2" r=".46"/>
<circle cx="45.7" cy="73.7" r=".46"/>
<circle cx="45.7" cy="78.7" r=".46"/>
<circle cx="53.3" cy="43.2" r=".46"/>
<circle cx="63.5" cy="83.8" r=".46"/>
<circle cx="63.5" cy="91.4" r=".46"/>
<circle cx="53.3" cy="63.5" r=".46"/>
<circle cx="67.3" cy="63.5" r=".46"/>
<circle cx="116.8" cy="81.3" r=".46"/>
<circle cx="116.8" cy="85.1" r=".46"/>
<circle cx="116.8" cy="92.7" r=".46"/>
<circle cx="116.8" cy="88.9" r=".46"/>
<circle cx="106.7" cy="71.1" r=".46"/>
</g>
<g font-size="2.8" fill="#840000">
<text x="178" y="190.9">Title:</text>
<text x="187.7" y="190.9">MISRC-PCM</text>
</g>
<g font-size="2.1" fill="#989898">
<text x="30.6" y="56.9">BNC_Rosenberger</text>
<text x="37.8" y="54.3">J101</text>
</g>
<g font-size="2.1" fill="#006464">
<text x="224.5" y="70.8">U102</text>
<text x="224.5" y="73.4">AD9235</text>
</g>
<g font-size="2.1" fill="#840000">
<text x="178" y="178">Analog</text>
<text x="186.8" y="178">input</text>
<text x="193.7" y="178">+</text>
<text x="196.9" y="178">ADC</text>
<text x="178" y="184">Sheet:</text>
<text x="186.2" y="184">/Input_ADC_CH1/</text>
<text x="178" y="186.7">File:</text>
<text x="184.1" y="186.7">input_adc.kicad_sch</text>
<text x="178" y="196.9">KiCad</text>
<text x="178" y="194.1">Size:</text>
<text x="184.7" y="194.1">A4</text>
<text x="185.7" y="196.9">E.D.A.</text>
<text x="193.3" y="196.9">8.0.1</text>
<text x="200" y="194.1">Date:</text>
<text x="207" y="194.1">2024-10-18</text>
<text x="263" y="194.3">Rev:</text>
<text x="263" y="196.9">Id:</text>
<text x="267.1" y="196.9">3/5</text>
<text x="269.4" y="194.3">2.2</text>
</g>
<g font-size="1.8" fill="#840000">
<text x="35" y="11.9">1</text>
<text x="85" y="11.9">2</text>
<text x="135" y="11.9">3</text>
<text x="185" y="11.9">4</text>
<text x="235" y="11.9">5</text>
<text x="285" y="11.9">6</text>
<text x="10.3" y="35.9">A</text>
<text x="285.3" y="35.9">A</text>
<text x="98.7" y="76.3" transform="rotate(-90 98.7 76.3)">75B</text>
<text x="10.3" y="85.9">B</text>
<text x="285.3" y="85.9">B</text>
<text x="10.3" y="135.9">C</text>
<text x="285.3" y="135.9">C</text>
<text x="10.3" y="185.9">D</text>
<text x="285.3" y="185.9">D</text>
<text x="35" y="199.9">1</text>
<text x="85" y="199.9">2</text>
<text x="135" y="199.9">3</text>
<text x="185" y="199.9">4</text>
<text x="235" y="199.9">5</text>
<text x="285" y="199.9">6</text>
</g>
<g font-size="1.8" fill="#0000c2">
<text x="53.3" y="17.5">Resistor</text>
<text x="62.2" y="17.5">values</text>
<text x="69.4" y="17.5">with</text>
<text x="74.4" y="17.5">&quot;B&quot;</text>
<text x="78.8" y="17.5">suffix</text>
<text x="85.2" y="17.5">indicate</text>
<text x="93.9" y="17.5">parts</text>
<text x="99.9" y="17.5">with</text>
<text x="104.9" y="17.5">maximum</text>
<text x="115.1" y="17.5">0.1%</text>
<text x="120.7" y="17.5">tolerance</text>
<text x="53.3" y="19.5">Capacitor</text>
<text x="53.3" y="21.6">Capacitor</text>
<text x="53.3" y="23.6">All</text>
<text x="56.9" y="23.6">not</text>
<text x="61.1" y="23.6">marked</text>
<text x="63.6" y="19.5">values</text>
<text x="63.6" y="21.6">values</text>
<text x="69.2" y="23.6">resistors</text>
<text x="70.8" y="19.5">with</text>
<text x="70.8" y="21.6">with</text>
<text x="75.8" y="19.5">&quot;F&quot;</text>
<text x="75.8" y="21.6">&quot;/1&quot;</text>
<text x="78.6" y="23.6">are</text>
<text x="80" y="19.5">suffix</text>
<text x="81.4" y="21.6">suffix</text>
<text x="82.8" y="23.6">1%</text>
<text x="86.4" y="19.5">indicate</text>
<text x="86.6" y="23.6">tolerance</text>
<text x="87.9" y="21.6">indicate</text>
<text x="95.1" y="19.5">parts</text>
<text x="96.6" y="21.6">parts</text>
<text x="96.7" y="23.6">maximum</text>
<text x="101.1" y="19.5">with</text>
<text x="102.6" y="21.6">that</text>
<text x="106.1" y="19.5">maximum</text>
<text x="107.5" y="21.6">are</text>
<text x="111.7" y="21.6">required</text>
<text x="116.3" y="19.5">1%</text>
<text x="120.1" y="19.5">tolerance</text>
<text x="120.7" y="21.6">to</text>
<text x="123.7" y="21.6">be</text>
<text x="127.1" y="21.6">class</text>
<text x="133.3" y="21.6">1</text>
<text x="135.6" y="21.6">ceramic</text>
<text x="53.3" y="25.6">All</text>
<text x="53.3" y="27.7">All</text>
<text x="56.9" y="25.6">not</text>
<text x="56.9" y="27.7">not</text>
<text x="61.1" y="25.6">marked</text>
<text x="61.1" y="27.7">marked</text>
<text x="69.2" y="25.6">capacitors</text>
<text x="69.2" y="27.7">non-polarized</text>
<text x="80.3" y="25.6">20%</text>
<text x="84.1" y="27.7">capacitors</text>
<text x="85.3" y="25.6">tolerance</text>
<text x="95.2" y="27.7">are</text>
<text x="95.4" y="25.6">maximum</text>
<text x="99.4" y="27.7">class</text>
<text x="105.6" y="27.7">2</text>
<text x="107.9" y="27.7">ceramic</text>
</g>
<g font-size="1.8" fill="#989898">
<text x="129.1" y="29.2" transform="rotate(-90 129.1 29.2)">C106</text>
<text x="134.2" y="29.2" transform="rotate(-90 134.2 29.2)">1p</text>
<text x="38.6" y="64.4">Signal</text>
<text x="35.6" y="72">GND</text>
<text x="35.6" y="74.5">GND</text>
<text x="35.6" y="77.1">GND</text>
<text x="35.6" y="79.6">GND</text>
<text x="129.1" y="106.7" transform="rotate(-90 129.1 106.7)">C107</text>
<text x="134.2" y="106.7" transform="rotate(-90 134.2 106.7)">1p</text>
</g>
<g font-size="1.8" fill="#006464">
<text x="71.1" y="35.2">GNDA</text>
<text x="99" y="33.9">GNDA</text>
<text x="210.8" y="31.3">GNDA</text>
<text x="223.5" y="31.3">+5VA</text>
<text x="238.8" y="31.3">VDDA</text>
<text x="250.3" y="31.3">VDDA</text>
<text x="263.5" y="31.3">VDD</text>
<text x="37.1" y="40.2">J101/2</text>
<text x="120.6" y="40.2">R111</text>
<text x="126.4" y="39">1kB</text>
<text x="217.2" y="39">C122</text>
<text x="217.2" y="41.5">100n</text>
<text x="229.9" y="39">C123</text>
<text x="229.9" y="41.5">100n</text>
<text x="245.1" y="39">C124</text>
<text x="245.1" y="41.5">100n</text>
<text x="256.6" y="39">C125</text>
<text x="256.6" y="41.5">100n</text>
<text x="269.3" y="39">C126</text>
<text x="269.3" y="41.5">100n</text>
<text x="58.3" y="46.6">SW101</text>
<text x="104.1" y="45.3">Q102</text>
<text x="104.1" y="42.8">CMPT5179</text>
<text x="120.6" y="44">R112</text>
<text x="120.6" y="47.9">R113</text>
<text x="125.2" y="45.3">2k49B 2</text>
<text x="27.8" y="49.1">GNDA</text>
<text x="53.4" y="49.1">SW_DIP_x04</text>
<text x="126.5" y="49.1">4k99B</text>
<text x="131.4" y="48">3</text>
<text x="157.4" y="52.9">GNDA</text>
<text x="182.8" y="52.9">GNDA</text>
<text x="210.8" y="49.1">-5VA</text>
<text x="223.5" y="49.1">GNDA</text>
<text x="238.7" y="49.1">GNDA</text>
<text x="250.1" y="49.1">GNDA</text>
<text x="263.4" y="49.1">GND</text>
<text x="104.1" y="54.2">Q101</text>
<text x="104.1" y="56.7">CMPT5179</text>
<text x="117.6" y="56.7">6k49B</text>
<text x="120.6" y="54.2">R114</text>
<text x="127" y="56.7">-5VA</text>
<text x="143.1" y="54.6" transform="rotate(-90 143.1 54.6)">SW103</text>
<text x="161.3" y="59.3">C108</text>
<text x="186.7" y="59.3">C118</text>
<text x="57.2" y="60.6">100u</text>
<text x="70.7" y="62.3" transform="rotate(-90 70.7 62.3)">R102</text>
<text x="74.5" y="62.3" transform="rotate(-90 74.5 62.3)">R103</text>
<text x="77.5" y="60.6">470n/1</text>
<text x="109.2" y="64.4">R109</text>
<text x="109.2" y="61.8">499B</text>
<text x="125" y="64.4">+</text>
<text x="149.8" y="65.6">R119</text>
<text x="150.5" y="63.1">40B</text>
<text x="175.2" y="65.6">R121</text>
<text x="175.9" y="63.1">22B</text>
<text x="185.4" y="64.4">15pF/1</text>
<text x="213.4" y="65.6">VDDA</text>
<text x="220.3" y="65.6">VDD</text>
<text x="57.1" y="68.2">C101</text>
<text x="65.6" y="68.6" transform="rotate(-90 65.6 68.6)">75B</text>
<text x="68.2" y="69.8" transform="rotate(-90 68.2 69.8)">R101</text>
<text x="70.7" y="69.9" transform="rotate(-90 70.7 69.9)">150B</text>
<text x="72.5" y="72">VDDA</text>
<text x="74.5" y="68.7" transform="rotate(-90 74.5 68.7)">75B</text>
<text x="78.7" y="68.2">C105</text>
<text x="109.2" y="72">R110</text>
<text x="109.2" y="69.4">499B</text>
<text x="130.4" y="70.6" transform="rotate(-90 130.4 70.6)">V+</text>
<text x="130.4" y="66.9" transform="rotate(-90 130.4 66.9)">V-</text>
<text x="149.8" y="70.7">R120</text>
<text x="161.3" y="72">C109</text>
<text x="175.2" y="70.7">R122</text>
<text x="185.4" y="72">C119</text>
<text x="64.7" y="77.1">GNDA</text>
<text x="102.5" y="76.3" transform="rotate(-90 102.5 76.3)">39B</text>
<text x="106.3" y="76.3" transform="rotate(-90 106.3 76.3)">39B</text>
<text x="132.1" y="75.8">AD8138ARZ</text>
<text x="132.1" y="73.3">U101</text>
<text x="150.5" y="73.3">40B</text>
<text x="160" y="77.1">82pF/1</text>
<text x="175.9" y="73.3">22B</text>
<text x="185.4" y="77.1">15pF/1</text>
<text x="75.8" y="82.5" transform="rotate(-90 75.8 82.5)">R104</text>
<text x="77.5" y="82.1">1kB</text>
<text x="90.1" y="80.9">GNDA</text>
<text x="99.9" y="81.3" transform="rotate(-90 99.9 81.3)">R106</text>
<text x="103.7" y="81.3" transform="rotate(-90 103.7 81.3)">R107</text>
<text x="107.5" y="81.3" transform="rotate(-90 107.5 81.3)">R108</text>
<text x="117.6" y="79.6">6k49B</text>
<text x="120.6" y="82.1">R115</text>
<text x="127" y="79.6">+5VA</text>
<text x="153.6" y="79.6">GNDA</text>
<text x="160" y="83.4">1n/1</text>
<text x="170.2" y="82.1">C111</text>
<text x="186.6" y="80.9">GNDA</text>
<text x="205.5" y="80.9">~{IN}</text>
<text x="205.5" y="78.3">IN</text>
<text x="216.8" y="80.9" transform="rotate(-90 216.8 80.9)">AVDD</text>
<text x="219.3" y="80.9" transform="rotate(-90 219.3 80.9)">AVDD</text>
<text x="223.1" y="82.3" transform="rotate(-90 223.1 82.3)">DRVDD</text>
<text x="223.7" y="80.9">Bit_11_(MSB)</text>
<text x="230.3" y="83.4">Bit_10</text>
<text x="232.7" y="78.3">OTR</text>
<text x="43.1" y="84.7">GNDA</text>
<text x="49.5" y="86">C102</text>
<text x="50.8" y="88.5">10u</text>
<text x="58.4" y="86">C103</text>
<text x="64.8" y="86">C104</text>
<text x="77.5" y="89.8">1kB</text>
<text x="90.2" y="87.2">SW102</text>
<text x="120.6" y="86">R116</text>
<text x="120.6" y="89.8">R117</text>
<text x="127.7" y="84.7">1kB</text>
<text x="158.8" y="88.5">100n</text>
<text x="170.2" y="89.8">C112</text>
<text x="176.5" y="84.7">10u</text>
<text x="177.8" y="87.2">C117</text>
<text x="181.6" y="84.7">100n</text>
<text x="184.2" y="87.2">C120</text>
<text x="190.5" y="87.2">C121</text>
<text x="190.5" y="84.7">1n/1</text>
<text x="231.5" y="88.5">Bit_8</text>
<text x="231.5" y="86">Bit_9</text>
<text x="61" y="93.6">100n</text>
<text x="67.3" y="93.6">1n/1</text>
<text x="75.8" y="90.2" transform="rotate(-90 75.8 90.2)">R105</text>
<text x="120.6" y="93.6">R118</text>
<text x="125.2" y="94.8">4k99B</text>
<text x="156.1" y="92.3">GNDA</text>
<text x="170.2" y="94.8">C113</text>
<text x="205.5" y="93.6">REFB</text>
<text x="205.5" y="91">REFT</text>
<text x="231.5" y="93.6">Bit_6</text>
<text x="231.5" y="91">Bit_7</text>
<text x="63.5" y="98.7">-5VA</text>
<text x="72.3" y="97.4">GNDA</text>
<text x="143.1" y="97.8" transform="rotate(-90 143.1 97.8)">SW104</text>
<text x="158.8" y="96.1">100n</text>
<text x="160" y="101.2">1n/1</text>
<text x="205.5" y="99.9">VREF</text>
<text x="231.5" y="101.2">Bit_3</text>
<text x="231.5" y="98.7">Bit_4</text>
<text x="231.5" y="96.1">Bit_5</text>
<text x="71.1" y="106.3">R127</text>
<text x="71.3" y="103.7">3k3</text>
<text x="157.5" y="107.5">C110</text>
<text x="167.6" y="105">C115</text>
<text x="170.2" y="102.5">C114</text>
<text x="177.8" y="106.3">R123</text>
<text x="178.5" y="103.7">10k</text>
<text x="193.1" y="105">4k99</text>
<text x="205.5" y="106.3">SENSE</text>
<text x="231.5" y="106.3">Bit_1</text>
<text x="231.5" y="103.7">Bit_2</text>
<text x="63.5" y="113.9">+5VA</text>
<text x="64.4" y="108.5" transform="rotate(-90 64.4 108.5)">RV101</text>
<text x="69.4" y="109.8" transform="rotate(-90 69.4 109.8)">10k</text>
<text x="73.7" y="112.6">C127</text>
<text x="87.6" y="112.6">C128</text>
<text x="158.8" y="110.1">10u</text>
<text x="175.3" y="112.6">C116</text>
<text x="185.4" y="110.1">VDD</text>
<text x="193" y="112.6">R125</text>
<text x="193" y="108.8">R124</text>
<text x="205.5" y="112.6">MODE</text>
<text x="225.3" y="108.8">Bit_0_(LSB)</text>
<text x="230.9" y="111.4">PWDN</text>
<text x="232.7" y="113.9">CLK</text>
<text x="73.7" y="115.2">10u</text>
<text x="77.4" y="119">GNDA</text>
<text x="83.8" y="119">GNDA</text>
<text x="88.9" y="115.2">1n/1</text>
<text x="162.5" y="119">GNDA</text>
<text x="168.9" y="115.2">100n</text>
<text x="175.3" y="115.2">1n/1</text>
<text x="193.8" y="115.2">3k3</text>
<text x="202.8" y="119.4" transform="rotate(-90 202.8 119.4)">10k</text>
<text x="216.8" y="114.6" transform="rotate(-90 216.8 114.6)">AGND</text>
<text x="219.3" y="114.6" transform="rotate(-90 219.3 114.6)">AGND</text>
<text x="223.1" y="114.6" transform="rotate(-90 223.1 114.6)">DGND</text>
<text x="200.3" y="120.6" transform="rotate(-90 200.3 120.6)">R126</text>
<text x="187.8" y="126.6">SW105</text>
<text x="196.8" y="129.1">GNDA</text>
<text x="213.3" y="127.9">GNDA</text>
<text x="220.2" y="127.9">GND</text>
<text x="245.6" y="127.9">GND</text>
<text x="182.8" y="134.2">GNDA</text>
</g>
<g font-size="1.8" fill="#a90000">
<text x="101.3" y="40.1" transform="rotate(-90 101.3 40.1)">2</text>
<text x="41.7" y="47.1" transform="rotate(-90 41.7 47.1)">2</text>
<text x="44.3" y="42.9">1</text>
<text x="68.3" y="42.6" transform="rotate(-90 68.3 42.6)">1</text>
<text x="70.9" y="42.6" transform="rotate(-90 70.9 42.6)">2</text>
<text x="73.4" y="42.6" transform="rotate(-90 73.4 42.6)">3</text>
<text x="75.9" y="42.6" transform="rotate(-90 75.9 42.6)">4</text>
<text x="96.1" y="42.9">1</text>
<text x="101.3" y="47.7" transform="rotate(-90 101.3 47.7)">3</text>
<text x="131.4" y="42.9">1</text>
<text x="141.5" y="45.5">5</text>
<text x="141.5" y="42.9">6</text>
<text x="68.3" y="52.8" transform="rotate(-90 68.3 52.8)">8</text>
<text x="70.9" y="52.8" transform="rotate(-90 70.9 52.8)">7</text>
<text x="73.4" y="52.8" transform="rotate(-90 73.4 52.8)">6</text>
<text x="75.9" y="52.8" transform="rotate(-90 75.9 52.8)">5</text>
<text x="101.3" y="51.5" transform="rotate(-90 101.3 51.5)">3</text>
<text x="141.5" y="48">4</text>
<text x="96.1" y="54.4">1</text>
<text x="101.3" y="59.1" transform="rotate(-90 101.3 59.1)">2</text>
<text x="122.5" y="63.2">8</text>
<text x="129.3" y="62.3" transform="rotate(-90 129.3 62.3)">6</text>
<text x="136.5" y="64.5">5</text>
<text x="122.5" y="70.9">1</text>
<text x="122.5" y="67.1">2</text>
<text x="136.5" y="69.6">4</text>
<text x="129.3" y="73.7" transform="rotate(-90 129.3 73.7)">3</text>
<text x="201.2" y="77.2">9</text>
<text x="215.6" y="73.1" transform="rotate(-90 215.6 73.1)">7</text>
<text x="218.2" y="73.7" transform="rotate(-90 218.2 73.7)">12</text>
<text x="222" y="73.7" transform="rotate(-90 222 73.7)">24</text>
<text x="239.3" y="77.2">1</text>
<text x="200.6" y="79.8">10</text>
<text x="238.7" y="82.3">27</text>
<text x="238.7" y="79.8">28</text>
<text x="96.3" y="87.1" transform="rotate(-90 96.3 87.1)">4</text>
<text x="98.8" y="87.1" transform="rotate(-90 98.8 87.1)">5</text>
<text x="101.3" y="87.1" transform="rotate(-90 101.3 87.1)">6</text>
<text x="125.2" y="88.5">2k49B 2</text>
<text x="131.4" y="86.1">1</text>
<text x="141.5" y="88.6">5</text>
<text x="141.5" y="86.1">6</text>
<text x="201.2" y="89.9">6</text>
<text x="238.7" y="89.9">22</text>
<text x="238.7" y="87.4">25</text>
<text x="238.7" y="84.8">26</text>
<text x="131.4" y="91.2">3</text>
<text x="141.5" y="91.2">4</text>
<text x="201.2" y="92.5">5</text>
<text x="238.7" y="95">20</text>
<text x="238.7" y="92.5">21</text>
<text x="96.3" y="97.2" transform="rotate(-90 96.3 97.2)">3</text>
<text x="98.8" y="97.2" transform="rotate(-90 98.8 97.2)">2</text>
<text x="101.3" y="97.2" transform="rotate(-90 101.3 97.2)">1</text>
<text x="201.2" y="98.8">4</text>
<text x="238.7" y="100.1">18</text>
<text x="238.7" y="97.5">19</text>
<text x="65.8" y="102.9" transform="rotate(-90 65.8 102.9)">3</text>
<text x="68.5" y="105.2">2</text>
<text x="201.2" y="105.2">3</text>
<text x="238.7" y="107.7">15</text>
<text x="238.7" y="105.2">16</text>
<text x="238.7" y="102.6">17</text>
<text x="65.8" y="109.3" transform="rotate(-90 65.8 109.3)">1</text>
<text x="201.2" y="111.5">2</text>
<text x="238.7" y="112.8">13</text>
<text x="238.7" y="110.2">14</text>
<text x="185.2" y="115" transform="rotate(-90 185.2 115)">3</text>
<text x="187.7" y="115" transform="rotate(-90 187.7 115)">4</text>
<text x="215.6" y="118.8" transform="rotate(-90 215.6 118.8)">8</text>
<text x="218.2" y="119.4" transform="rotate(-90 218.2 119.4)">11</text>
<text x="222" y="119.4" transform="rotate(-90 222 119.4)">23</text>
<text x="185.2" y="125.2" transform="rotate(-90 185.2 125.2)">2</text>
<text x="187.7" y="125.2" transform="rotate(-90 187.7 125.2)">1</text>
</g>
<g font-size="1.8" fill="#aaa">
<text x="47.6" y="63.2">1</text>
<text x="42.5" y="70.9">2</text>
<text x="42.5" y="73.4">3</text>
<text x="42.5" y="75.9">4</text>
<text x="42.5" y="78.5">5</text>
</g>
<text font-size="1.8" fill="#009600" x="160" y="64.4">82pF/1</text>
<g font-size="1.8" fill="#725600">
<text x="270.7" y="75.8">OTR</text>
<text x="270.7" y="80.9">CLK</text>
</g>
<g font-size="1.8" fill="#0f0f0f">
<text x="242.6" y="82.2">D10</text>
<text x="242.6" y="79.7">D11</text>
<text x="242.6" y="89.8">D7</text>
<text x="242.6" y="87.3">D8</text>
<text x="242.6" y="84.7">D9</text>
<text x="242.6" y="94.9">D5</text>
<text x="242.6" y="92.4">D6</text>
<text x="242.6" y="100">D3</text>
<text x="242.6" y="97.4">D4</text>
<text x="242.6" y="102.5">D2</text>
<text x="242.6" y="105.1">D1</text>
<text x="242.6" y="107.6">D0</text>
</g>
<text font-size="1.8" fill="#000084" x="270.7" y="78.3">D[0..11]</text>
<text font-size="1.4" fill="#006464" x="125" y="68">VCM</text>
</svg>
